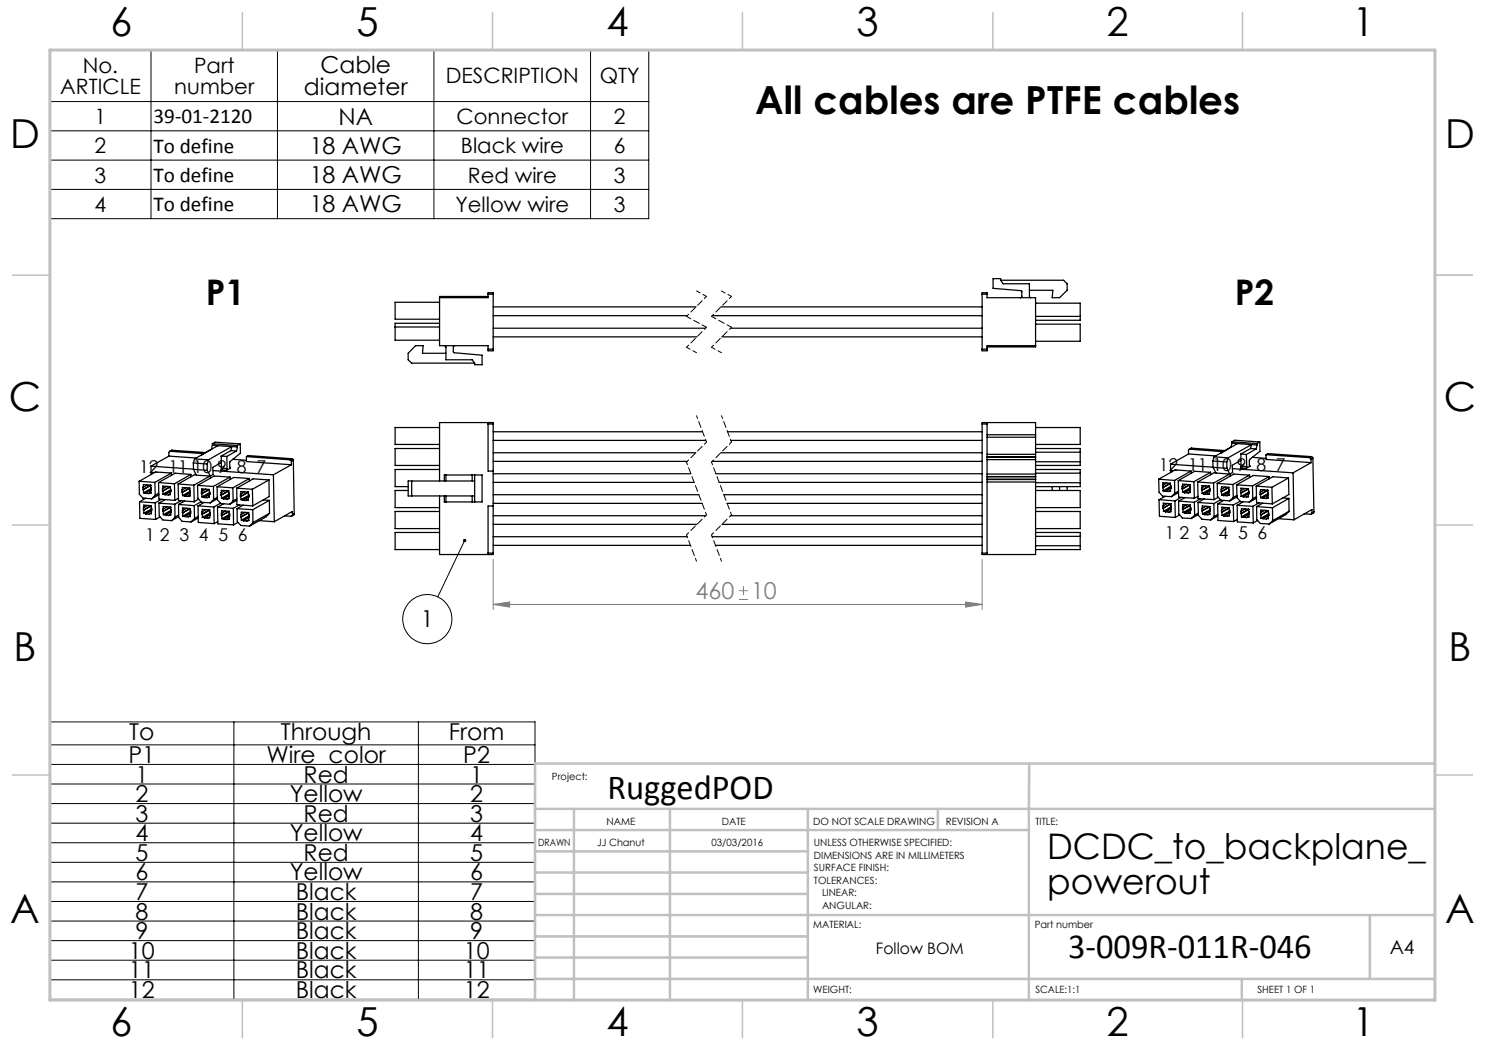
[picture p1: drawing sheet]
<svg xmlns="http://www.w3.org/2000/svg" width="297mm" height="210mm" viewBox="0 0 297 210" stroke-linecap="round" stroke-linejoin="round" font-family="sans-serif">
<path d="M98.6 111.9v10M147.8 119.9h1.8M147.8 118.1h1.8M148.7 117.3v1.7M196.4 111.9v10M98.6 120.9l3.3-.5v1zM98.6 120.9h97.8M193.1 120.4l3.3 .5-3.3 .5z" fill="none" stroke="#808080" stroke-width=".2"/>
<g fill="none" stroke="#000" stroke-width=".2">
<path d="M9.9 9.9h119.9v33.8h-119.9zM30.2 9.9v33.8M55.5 9.9v33.8M86.8 9.9v33.8M118.1 9.9v33.8M9.9 26.2h119.9M9.9 32h119.9M9.9 37.9h119.9M9.9 20.3h119.9M92.9 108.1l-5.3 11.3M9.9 144.4h97.1v55.5h-97.1zM9.9 149h97.1"/>
<path d="M9.9 152.9h97.1M9.9 156.8h97.1M46.8 144.4v55.5M83.7 144.4v55.5M9.9 160.7h97.1M9.9 164.6h97.1M9.9 168.5h97.1M9.9 172.5h97.1M9.9 176.4h97.1M9.9 180.3h97.1M9.9 184.2h97.1M9.9 188.1h97.1"/>
<path d="M9.9 192h97.1M9.9 196h97.1"/>
<circle cx="85.5" cy="123.8" r="4.9"/>
</g>
<path d="M139.3 58.2l2 1.1M144.3 58.2l2 1.1M137.3 69.5l2 1M142.3 69.5l2 1" fill="none" stroke="#000" stroke-width=".2" stroke-dasharray="1.3 .6" stroke-dashoffset=".4"/>
<g fill="none" stroke="#000" stroke-width=".2" stroke-dasharray="1.3 .6" stroke-dashoffset=".7">
<path d="M141.3 59.3l-4 4M146.3 59.3l-4 4M141.3 65.5l-4 4M146.3 65.5l-4 4M137.3 92.4l4 10.6M139.3 83.1l2 5.3M141.3 88.4l-4 4M142.3 92.4l4 10.6M144.3 83.1l2 5.3M146.3 88.4l-4 4M137.3 107l2 5.2M141.3 103l-4 4"/>
<path d="M142.3 107l2 5.2M146.3 103l-4 4"/>
</g>
<path d="M137.3 63.3l4 2.2M142.3 63.3l4 2.2" fill="none" stroke="#000" stroke-width=".2" stroke-dasharray="1.3 .6" stroke-dashoffset=".3"/>
<path d="M287 55h7.5M287 144.8v55.2h-187.2" fill="none" stroke="#c0c0c0" stroke-width=".2"/>
<g fill="none" stroke="#c0c0c0" stroke-width=".5">
<path d="M205.8 152.7v47.3M287 152.7h-180v47.3M107 161.8h180M107 178.8h54.6M107 174.5h54.6M107 170.3h54.6M107 166h98.8M114.8 161.8v38.2M134 161.8v38.2M161.6 161.8v38.2M187.6 161.8v4.2M107 195.8h180"/>
<path d="M107 191.5h54.6M107 187.3h54.6M107 183h180M248.4 195.8v4.2M274 183v12.8"/>
</g>
<g fill="none" stroke="#c0c0c0" stroke-width=".3">
<path d="M48.5 2.5v7.5M98.5 2.5v7.5M148.5 2.5v7.5M198.6 2.5v7.5M248.5 2.5v7.5M2.5 55h7.5M287 55h7.5M2.5 105h7.5M287 105h7.5M2.5 155h7.5M287 155h7.5M48.5 200v7.5"/>
<path d="M98.5 200v7.5M148.5 200v7.5M198.6 200v7.5M248.5 200v7.5"/>
</g>
<path d="M10 10h277v190h-277z" fill="none" stroke="#c0c0c0" stroke-width=".6"/>
<path d="M92.7 107.9l.4-.1-.2 .3 .2-.3a.34 .34 0 0 1 .1 .5 .34 .34 0 0 1-.5 .1 .34 .34 0 0 1 0-.5z" fill="#000"/>
<path d="M98.6 120.9l3.3-.5v1zM193.1 120.4l3.3 .5-3.3 .5z" fill="#808080"/>
<g fill="none" stroke="#000" stroke-width=".25">
<path d="M87.9 59.5v9.6h9.7v.7M97.6 58.8v-.2h1v.2M97.6 59.3h-9.7v.2M97.6 58.8v.7h-9.7M97.6 58.8h1M98.6 58.8v11M196.4 58.8v-.2h1v.2M196.4 58.8v11M196.4 58.8h1M197.4 58.8v.7h9.7v9.6M200.1 56l.5 .8h5.3v2.5l.3 .2M200.1 56v-.3h-1.5v2l5.6 .4 .2 .1v1.2l-.3 .1"/>
<path d="M200.1 56h12.6l.7 .8v1.3l-1.5 1.4h-1.5l.2-1.4h-4.7M79 65.4h8.9M87.9 60.5h-8.9v3.3h8.9M87.9 64.7h-8.9v3.3h8.9M88.9 69.1l.3 .3v2.6h5.2l.5 .6M89.2 70.7h-4.7l.1-1.6h-1.5l-1.5 1.6v1.3l.7 .6h12.6M91 69.1l-.3 .3v1l.1 .1 5.6 .5v1.9h-1.5v-.3M97.6 69.8v.4h1v-.4M97.6 69.8h1M98.6 61.4h40.6M98.6 63.1h38.8M98.6 65.6h42.5"/>
<path d="M98.6 67.4h40.8M142.5 63.1h53.9M144.2 61.4h52.2M144.4 67.4h52M146.1 65.6h50.3M196.4 69.8v.4h1v-.4M196.4 69.8h1M207.1 69.1v.3h-9.7M207.1 69.1h-9.7v.7M207.1 60.6h8.9v3.5h-8.9M207.1 64.8h8.9v3.5h-8.9M207.1 63.3h8.9"/>
<path d="M27.8 96.3l3.2 .2M27.8 96.3l.1 2.5 .7 .8 1.7 .2M28.6 97.9h.1M28.7 97.4h-.1v.5M28.7 97.9v.7M28.7 98.6h.3M29 98.6l.1 .1M29.1 99.7l-1.2 .7M29.5 97l-.8 .4M29.9 98.6l-.1 .1h-.7M30.1 97l-1.5 .9M30.2 97l-1.5-.1v.5"/>
<path d="M30.2 98v.7l-.3-.1M30.2 97v.5h.1v.5h-.1M30.2 98.1l-1.1 .6M30.2 97.1l-1.5 .8M30.2 93.2v1.7M30.2 93.2l8.5 .6M30.2 98.5l-.3 .1M30.3 98h-.1M30.3 97.9l-1.3 .7M30.3 97.7l-1.6 .9M31 96.5v2.6M31 99.1l-.7 .7"/>
<path d="M31.7 96.5l.1 3.3 3.2 .3M31.7 96.5l3.2 .3M31.7 98.6l-.7 .5M31.8 98.9l-1.5 .9M32.3 99.9l-1.3 .7M32.5 98.2h.1M32.6 97.7h-.1v.5M32.6 98.2v.6M32.6 98.8h.3M32.9 98.8l.1 .1M33 99.9l-1.2 .7M33.3 97.3l-.7 .4"/>
<path d="M33.8 98.9l-.1 .1-.7-.1M33.8 91.2l-3.6 2M33.8 91.2l5.4 .4M34 90.3l-.2 .2v.7M34 97.3l-1.4-.1v.5M34 97.3l.2 1h-.1M34 97.3l-1.5 .9M34 90.3l6.7 .4M34.1 98.3v.6h-.3M34.1 98.7l-.3 .2M34.1 98.3l-1.1 .6M34.1 97.4l-1.5 .8"/>
<path d="M34.1 98l-1.5 .8M34.2 98.2l-.1 .1M34.2 98.1l-1.3 .7M34.3 94.6l-3.2-.2-3.3 1.9M34.3 94.6v.5M34.3 94.6l-3.3 1.9M34.4 90.1l-.5 .2M34.4 90.1l-.4 .2M34.4 90.1l6.7 .4M34.9 96.8l.1 3.3M35.6 96.8l.1 3.3 3.1 .3M35.6 96.8l3.2 .2"/>
<path d="M35.7 99.7l-.7 .4M36.4 98.5h.1M36.5 98v-.5l1.5 .1v1M36.5 98l-.1 .5M36.5 98.5v.6M36.5 99.1h.3M36.8 99.1l.1 .1M37.3 97.5l-.8 .5M37.7 99.2l-.1 .1-.7-.1M37.9 97.6l-1.5 .9M38 97.6l-1.5 .9M38 98.6v.6h-.3"/>
<path d="M38 99l-.3 .2M38 98.6l-1.1 .6M38.1 98.5l-.1 .1M38.1 98.4l-1.3 .7M38.1 98.2l-1.6 .9M38.2 94.9l-3.3 1.9M38.2 94.9v.4M38.2 94.9l-3.2-.3-3.3 1.9M38.7 92.6l2.8 .2M38.7 92.6v1.3M38.7 93.9l2.8 .2M38.7 93.9l.6 1.1 2.8 .2"/>
<path d="M38.8 97v3.4M38.9 91.8l-.2 .8M38.9 91.8l2.8 .2M39.2 95l-.3-.1-3.3 1.9M39.5 97.1l.1 2.6 .7 .8 1.8 .1M39.5 97.1l3.2 .2M39.7 99.8l-.9 .6M40.3 98.7h.1M40.4 90.9v.1M40.4 90.9h.1M40.4 98.3l-.1-.1v.5M40.4 98.7v.7"/>
<path d="M40.4 99.4h.3M40.7 99.4l.1 .1M41.1 97.8l-.7 .5M41.5 94.1l.6 1.1M41.5 92.8v1.3M41.6 99.5h-.8M41.7 92l-.2 .8M41.8 97.9l-1.5 .8M41.9 98.8v.7h-.3M41.9 97.9l.1 1-.1-.1M41.9 97.9l-1.5-.1v.5M41.9 99.3l-.3 .2"/>
<path d="M41.9 98.9l-1.1 .6M41.9 97.9l-1.5 .8M42 98.8h-.1M42 98.7l-1.3 .7M42 98.5l-1.6 .9M42 95.2l-3.2 1.8M42.1 95.2v.4M42.3 89.8h.1M42.3 89.8l-1.9 1.1M42.5 88.8l5 .3M42.5 89l1.1 .1M42.5 88.8v.2"/>
<path d="M42.5 88.8l.5-.4 5 .4M42.5 89l-.2 .8M42.6 94.1l12.1 .9M42.7 97.3v2.6M42.7 99.9l-.6 .7M43.4 97.4l3.2 .2M43.4 97.4l.1 2.5 .7 .8 1.7 .2M43.5 99.5l-.8 .4M43.5 99.8l-1.4 .8M43.6 89.1l-4.7 2.7M43.6 89.1l3.9 .3M44.2 99h.1"/>
<path d="M44.2 91.2l.1 1.3M44.2 91.2l1.2 .1M44.3 93.7l-.1 .3 1.1 .1M44.3 98.5v-.4l1.5 .1v1.6h-.3M44.3 98.5l-.1 .5M44.3 99v.7M44.3 92.5v1.2M44.3 92.5l-1.8 1 .1 1.4-.5 .3M44.3 93.7h1.1M44.3 99.7h.3M44.6 99.7l.1 .1M45 98.1l-.7 .4"/>
<path d="M45.4 91.3v2.4M45.4 93.7l-.1 .4M45.5 99.8h-.8M45.7 98.1l-1.5 .9M45.8 98.2l-1.5 .8M45.8 99.6l-.3 .2M45.8 99.2l-1.1 .6M45.9 99l-1.3 .7M45.9 98.8l-1.6 .9M46 95.4l-3.3 1.9M46 95.4v.5M46 95.4l-3.2-.2-3.3 1.9"/>
<path d="M46 93.7h.1M46.1 93.7l-.8 .4M46.2 90.1l.2-.8-4.7 2.7M46.2 90.1l-2 1.1M46.2 90.1l1.1 .1M46.6 97.6v2.6M46.6 91.9l2.7 .2M47.3 90.2l-1.9 1.1M47.3 97.6l.1 3.4 3.2 .2M47.3 97.6l3.2 .3M47.4 99.8l-.8 .4M47.5 89.4l-.2 .8"/>
<path d="M47.5 89.1v.3M48 88.8l.1 1.9-2.1 1.6 .1 1.4M48 88.8l-.5 .3M48.1 99.3h.1M48.2 98.8h-.1v.5M48.2 99.3v.6M48.2 99.9l.3 .1M48.5 100l.1 .1M48.9 98.4l-.7 .4M49.3 91.3v1l9 .6M49.3 91.3l8.7 .7M49.3 91.3l.3-.2 8.8 .6"/>
<path d="M49.6 98.4l-1.5 .9M49.7 98.4l-1.5-.1v.5M49.7 99.4v.6h-.3M49.7 98.4v.5h.1v.5h-.1M49.7 99.9l-.3 .1M49.7 99.4l-1.1 .7M49.7 98.5l-1.5 .8M49.8 99.4h-.1M49.8 99.2l-1.3 .8M49.8 99.1l-1.6 .8M49.9 95.7l-3.2-.2-3.3 1.9M49.9 95.7l-3.3 1.9"/>
<path d="M49.9 95.7v.5M50.5 97.9l.1 3.3M53.8 96l-3.2-.2-3.3 1.8M53.8 96l-3.3 1.9M53.8 96v3.3l-3.2 1.9M54.7 95l.2 9.3M58 92l.3 .2M58.3 92.9l-3.6 2.1M58.3 92.2v.7M58.4 91.7l.3 .3M58.4 91.7l-.4 .3M58.7 92l-.4 .2"/>
<path d="M58.7 92l.1 10.8M81.6 98.1h-2.6v3.4h8.9M82.3 96.2v3M87.9 99.2v11.7h10.7v-.3M87.9 93.9h-8.9v3.4h2.6M87.9 89.7h-8.9v3.4h8.9M87.9 85.5h-8.9v3.4h8.9M88.9 99.2v1.2h.3M89.2 95h-.3v1.2M89.2 95h7.2v5.4h-7.2M89.2 95v1.2M89.2 99.2v1.2"/>
<path d="M94.4 95v1.2M94.4 99.2v1.2M94.9 95v5.4M94.9 96.2h-13.3v3h13.3M97.6 84.5v.3M97.6 84.8h1M97.6 84.8v9.4h1M98.6 84.8v-.3h-10.7v11.7M98.6 98.9h41.1M98.6 94.7h39.5M98.6 96.5h40.2M98.6 90.5h40.6"/>
<path d="M98.6 92.3h38.8M98.6 86.4h41.9M98.6 88.1h42.5M98.6 84.8v25.8M142.4 92.3h54M143.2 94.7h53.2M143.8 96.5h52.6M144.2 90.5h52.2M144.7 98.9h51.7M145.5 86.4h50.9M146.2 88.1h50.2M196.4 84.8v-.3h10.7v2.5"/>
<path d="M196.4 84.8h1M196.4 84.8v25.8M197.4 84.5v.3M197.4 84.8v25.8M197.4 95.9h9.7M197.4 96.4h9.7M197.4 95.3h9.7M197.4 95.8h9.7M197.4 94.8h9.7M197.4 91.4h9.7M197.4 91.9h9.7M197.4 90.9h9.7"/>
<path d="M197.4 87h9.7M197.4 87.4h9.7M207.1 96.4v14.5h-10.7v-.3M207.1 95.9v.5M207.1 95.3v.5M207.1 94.8v.5M207.1 91.4v.5M207.1 90.9v.5M207.1 87v.4M207.1 87.4v3.5M207.1 91.4h.1M207.1 91.9v2.9"/>
<path d="M207.1 95.3h.1M207.1 95.8v.1M207.1 85.5h8.9v3.4h-8.9M207.1 89.7h8.9v3.4h-8.9M207.1 93.9h8.9v3.4h-8.9M207.1 98.1h8.9v3.4h-8.9M207.1 96.5h8.9M207.1 94.6h8.9M207.1 92.3h8.9M207.1 90.4h8.9M210.4 97.3v.8M211.9 97.3v.8"/>
<path d="M213.4 97.3v.8M231.7 95.8l.1 2.7 .7 .7 1.8 .1M231.7 95.8l3.2 .3M231.8 99.9l.1 3.3 3.2 .3M231.8 99.9l3.2 .3M232.5 97.5h.1M232.6 98.2h.3M232.6 97h-.1v.5M232.6 97.5v.7M232.9 98.2l.1 .1M233 99.3l-1.2 .6M233.4 96.6l-.8 .4"/>
<path d="M233.8 98.2l-.8 .1M234.1 96.7l-1.5-.2v.5M234.1 96.7l.1 .9h-.1M234.1 96.7l-1.6 .8M234.1 96.7l-1.5 .8M234.1 92.8v1.7M234.1 92.8l8.5 .6M234.1 97.6v.7l-.3-.1M234.1 98.1l-.3 .1M234.1 97.7l-1.1 .6M234.2 97.5l-1.3 .7M234.2 97.3l-1.6 .9"/>
<path d="M234.2 97.6h-.1M234.9 96.1l.1 2.6M235 98.7l-.7 .6M235.7 96.1l3.1 .2M235.7 96.1v3.3l3.2 .3M235.7 98.2l-.7 .5M235.7 98.5l-1.4 .8M236.2 99.5l-1.2 .7M236.4 97.8h.1M236.5 97.3h-.1v.5M236.5 97.8v.6M236.5 98.4l.3 .1"/>
<path d="M236.8 98.5l.1 .1M237 99.5l-1.3 .7M237.3 96.9l-.8 .4M237.7 98.5l-.8 .1M237.7 90.8l5.5 .4M237.7 90.8l-3.6 2M237.9 96.9l-1.5 .9M238 89.8l-.3 .2v.8M238 97.9v.6h-.3M238 96.9l.1 1h-.1M238 96.9l-1.5-.1v.5M238 98l-1.1 .6"/>
<path d="M238 97l-1.5 .8M238 89.8l6.7 .5M238 98.3l-.3 .2M238.1 97.9h-.1M238.1 97.7l-1.3 .8M238.1 97.5l-1.6 .9M238.2 94.2v.5M238.2 94.2l-3.1-.2-3.4 1.8M238.2 94.2l-3.3 1.9M238.3 89.6l-.5 .3M238.3 89.6l-.3 .2M238.3 89.6l6.7 .5"/>
<path d="M238.8 96.3l.1 3.4M239.5 96.4l3.2 .2M239.5 96.4l.1 3.3 3.2 .2M239.6 99.3l-.7 .4M240.1 99.8l-1.2 .7M240.3 98.1h.1M240.4 97.6v-.5l1.5 .1 .1 1h-.1v.6h-.3M240.4 97.6h-.1v.5M240.4 98.1v.6M240.4 98.7h.3M240.7 98.7l.1 .1M240.8 99.8l-1.2 .7"/>
<path d="M241.2 97.1l-.8 .5M241.6 98.8h-.8M241.9 97.2l-1.6 .9M241.9 98.6l-.3 .2M241.9 98.2l-1.1 .6M241.9 97.3l-1.5 .8M242 97.8l-1.6 .9M242 98l-1.3 .7M242.1 94.5l-3.3 1.8M242.1 94.5v.5M242.1 94.5l-3.2-.2-3.2 1.8M242.6 92.2l2.8 .2"/>
<path d="M242.6 92.2v1.3M242.6 93.5l2.8 .2M242.6 93.5l.6 1.1 2.8 .2M242.7 96.6l.1 3.3M242.8 91.4l-.2 .8M242.8 91.4l2.8 .2M243.2 94.5h-.3l-3.4 1.9M243.5 96.7v2.6l.7 .7 1.8 .2M243.5 96.7l3.1 .2M243.7 99.4l-.9 .5M244.1 100l-1.3 .7M244.2 98.3h.1"/>
<path d="M244.3 90.5h.1M244.3 97.9v-.5l1.5 .1v1M244.3 97.9l-.1 .4M244.3 98.3v.7M244.3 99h.3M244.6 99l.1 .1M245.1 97.4l-.8 .5M245.4 92.4v1.3M245.4 93.7l.6 1.1M245.5 99.1h-.8M245.6 91.6l-.2 .8M245.7 97.5l-1.5 .8"/>
<path d="M245.8 97.5l-1.5 .8M245.8 98.5v.6h-.3M245.8 98.9l-.3 .2M245.8 98.5l-1.1 .6M245.9 98.4l-.1 .1M245.9 98.3l-1.3 .7M245.9 98.1l-1.6 .9M245.9 94.8l-3.2 1.8M246 94.8v.4M246.2 89.4h.1M246.2 89.4l-1.9 1.1M246.4 88.4l5 .3"/>
<path d="M246.4 88.6l1.1 .1M246.4 88.4v.2M246.4 88.4l.5-.4 5.1 .4M246.4 88.6l-.2 .8M246.5 93.7l12.1 .9M246.6 96.9l.1 2.6M246.7 99.5l-.7 .7M247.3 97l.1 2.5 .7 .8 1.8 .1M247.3 97l3.2 .2M247.4 99.1l-.7 .4M247.4 99.4l-1.4 .8M247.5 88.7l-4.7 2.7"/>
<path d="M247.5 88.7l2.8 .2M248.1 98.6h.1M248.2 90.8v1.3M248.2 92.1l-1.7 1v1.4l-.5 .3M248.2 90.8l1.1 .1M248.2 92.1v1.2M248.2 93.3l-.1 .3 1.1 .1M248.2 98.1v-.5l1.5 .1 .1 1h-.1M248.2 98.1h-.1v.5M248.2 98.6v.7M248.2 99.3h.3M248.2 93.3h1.1"/>
<path d="M248.5 99.3l.1 .1M249 97.7l-.8 .4M249.3 90.9v2.4M249.3 93.3l-.1 .4M249.4 99.3l-.1 .1h-.7M249.7 97.7l-1.6 .9M249.7 98.7v.7l-.3-.1M249.7 99.2l-.3 .1M249.7 98.8l-1.1 .6M249.7 97.8l-1.5 .8M249.8 98.7h-.1M249.8 98.6l-1.3 .7"/>
<path d="M249.8 98.4l-1.6 .9M249.9 95l-3.1-.2-3.3 1.9M249.9 95l-3.3 1.9M249.9 95v.5M249.9 93.2h.1M250 93.2l-.8 .5M250.1 89.7l-1.9 1.1M250.1 89.7l1.1 .1M250.3 88.9l-4.7 2.7M250.3 88.9l-.2 .8M250.3 88.9l1.1 .1M250.5 91.5l2.7 .2"/>
<path d="M250.5 97.2v2.6M250.5 99.8l-.6 .6M251.2 97.2l.1 3.3 3.2 .3M251.2 97.2l3.2 .3M251.2 89.8l-1.9 1.1M251.3 99.3l-.8 .5M251.3 99.7l-1.4 .7M251.4 89l-.2 .8M251.4 88.7v.3M252 88.4v1.9l-2.1 1.6v1.2l.1 .1M252 88.4l-.6 .3M252 98.9h.1"/>
<path d="M252.1 98.4l-.1 .5M252.1 98.9v.6M252.1 99.5h.3M252.4 99.5l.1 .2M252.9 98l-.8 .4M253.2 90.9v1l9 .6M253.2 90.9l8.7 .6M253.2 90.9l.4-.2 8.7 .6M253.3 99.6l-.1 .1h-.7M253.5 98l-1.5 .9M253.6 98v1M253.6 98l-1.5-.1v.5"/>
<path d="M253.6 98.1l-1.5 .8M253.6 99v.7l-.3-.1M253.6 99.4l-.3 .2M253.6 99.1l-1.1 .6M253.7 98.9l-.1 .1M253.7 98.8l-1.3 .7M253.7 98.7l-1.6 .8M253.8 95.3l-3.3 1.9M253.8 95.3v.5M253.8 95.3l-3.2-.2-3.3 1.9M254.4 97.5l.1 3.3M256.5 99.6l1.3 .1"/>
<path d="M257.7 95.6l-3.1-.3-3.4 1.9M257.7 95.6l-3.3 1.9M257.7 95.6l.1 3.3-3.3 1.9M257.8 99.7l-3.3 1.9M257.8 99.7v2.6M258.6 94.6l.2 9.4M261.9 91.5l.3 .4M262.2 92.5l-3.6 2.1M262.2 91.9v.6M262.3 91.3l.3 .3M262.3 91.3l-.4 .2M262.6 91.6l-.4 .3"/>
<path d="M262.6 91.6l.2 10.8M27.9 100.4l3.1 .2M27.9 100.4l.1 3.3 3.1 .2M28.7 102h.1M28.8 101.5l-.1 .5M28.8 101.5v-.5l1.4 .1 .1 1.7-.3-.1M28.8 102v.6M28.8 102.6l.3 .1M29.1 102.7l.1 .1M29.5 101.1l-.7 .4M30 102.7l-.8 .1M30.2 101.1l-1.5 .9"/>
<path d="M30.2 101.2l-1.4 .8M30.3 102.6l-.3 .1M30.3 102.2l-1.1 .6M30.3 101.9l-1.2 .8M30.3 101.8l-1.5 .8M31 100.6l.1 3.3M31.8 100.6l3.2 .3M31.8 100.6l.1 2.6 .7 .8 1.7 .1M32 103.4l-.9 .5M32.6 102.3h.1M32.7 102.9h.3M32.7 101.8h-.1v.5"/>
<path d="M32.7 102.3v.6M32.7 101.8l-.1-.5 1.5 .1 .2 1h-.2M33 102.9l.1 .1M33.4 101.4l-.7 .4M33.9 103l-.1 .1-.7-.1M34.1 101.4l-1.5 .9M34.1 102.4v.6h-.2M34.1 102.8l-.2 .2M34.1 102.4l-1 .6M34.1 101.5l-1.4 .8M34.3 102.3l-.2 .1M34.3 102.2l-1.3 .7"/>
<path d="M34.3 102.1l-1.6 .8M35 100.9v2.5M35 103.4l-.7 .7M35.7 100.9l3.1 .2M35.7 100.9v2.6l.7 .8 1.8 .1M35.7 103l-.7 .4M35.7 103.3l-1.4 .8M36.2 100.1l-1.2 .8M36.5 102.6h.1M36.5 102.1v-.5l1.5 .1 .1 1M36.5 102.1v.5M36.5 102.6l.1 .6"/>
<path d="M36.6 103.2h.3M36.9 103.2l.1 .1M36.9 100.2l-1.2 .7M37.3 101.7l-.8 .4M37.7 103.3v.1l-.7-.1M38 101.7l-1.5 .9M38.1 102.7v.6h-.4M38.1 103.1l-.4 .2M38.1 102.7l-1.1 .6M38.1 102.6v.1M38.1 102.5l-1.2 .7M38.1 102.3l-1.5 .9"/>
<path d="M38.8 101.1l.1 2.6M38.9 103.7l-.7 .7M39.6 101.2l.1 3.3 3.1 .2M39.6 101.2l3.2 .2M39.7 103.3l-.8 .4M39.7 103.6l-1.5 .8M40.2 100.4l-1.4 .7M40.4 102.8l.1 .1M40.5 103.5h.3M40.5 102.4h-.1v.4M40.5 102.9v.6M40.8 103.5l.1 .1"/>
<path d="M40.8 100.5l-1.2 .7M41.2 101.9l-.7 .5M41.7 103.6h-.8M41.9 102l-1.5 .8M41.9 102l-1.4-.1v.5M41.9 103v.6h-.2M41.9 102v.5h.2v.5h-.2M41.9 103.4l-.2 .2M41.9 103l-1 .6M41.9 102l-1.4 .9M42.1 102.9l-.2 .1M42.1 102.8l-1.3 .7"/>
<path d="M42.1 102.6l-1.6 .9M42.8 101.4v3.3M43.5 101.5l3.2 .2M43.5 101.5l.1 3.3 3.1 .2M43.6 104.3l-.8 .4M44.1 100.6l-1.3 .8M44.3 103.1h.1M44.3 102.6v-.4l1.5 .1 .1 .9M44.3 102.6v.5M44.4 103.1v.6M44.4 103.7l.3 .1M44.7 103.8l.1 .1"/>
<path d="M44.7 100.7l-1.2 .8M45.1 102.2l-.8 .4M45.5 103.8l-.7 .1M45.8 102.3l-1.5 .8M45.8 102.3l-1.4 .8M45.9 103.2v.6h-.4M45.9 103.7l-.4 .1M45.9 103.3l-1.1 .6M45.9 103.2h.1M45.9 103.1l-1.2 .7M45.9 102.9l-1.5 .8M46.6 100.2l-.7 .7"/>
<path d="M46.7 101.7v3.3M47.4 100l-1.5 .9M47.4 101.7l3.2 .2M47.4 101.7v2.6l.8 .8 1.7 .1M47.6 104.5l-.9 .5M47.9 101l-1.2 .7M48.2 103.4h.1M48.3 102.9h-.1v.5M48.3 102.9v-.5l1.4 .1v.5h.1v.5h-.1M48.3 103.4v.6M48.3 104l.3 .1M48.6 104.1l.1 .1"/>
<path d="M48.6 101l-1.2 .7M49 102.5l-.7 .4M49.4 100l-.8 .1M49.5 104.1l-.8 .1M49.7 102.5l-1.5 .9M49.7 103.5l.1 .6h-.3M49.7 104l-.2 .1M49.7 103.5l-1 .7M49.7 102.6l-1.4 .8M49.8 103.5h-.1M49.8 103.3l-1.2 .8M49.8 103.1l-1.5 .9"/>
<path d="M50.6 101.9v2.6M50.6 104.5l-.7 .7M51.9 104.1l3 .2M52.6 100l1.3 .1M53.9 100.1l-3.3 1.8M53.9 100.1v2.5M53.9 102.6l-3.3 1.9M53.9 102.6l-.7 .8-3.3 1.8M58.5 103l-.2 .2h-1.4M58.5 103v-.7l-3.6 2M58.8 102.8l-.5 .4M58.8 102.8l-.3 .2"/>
<path d="M87.9 106.5h-8.9v3.4h8.9M87.9 102.3h-8.9v3.4h8.9M97.6 110.6v.3M97.6 110.6h1M98.6 103.1h42.5M98.6 104.9h40.8M98.6 100.7h41.8M98.6 107.3h38.8M98.6 109.1h39.5M98.6 101.2h-1v9.4M142.4 107.3h54M143.1 109.1h53.3"/>
<path d="M144.4 104.9h52M145.4 100.7h51M146.1 103.1h50.3M196.4 110.6h1M197.4 110.6v.3M207.1 102.3h8.9v3.4h-8.9M207.1 106.5h8.9v3.4h-8.9M207.1 109.1h8.9M207.1 107.3h8.9M232.6 101.6h.1M232.7 102.3h.3M232.7 101.1h-.1v.5"/>
<path d="M232.7 101.6v.7M233 102.3l.1 .1M233.4 100.7l-.7 .4M233.9 102.3l-.1 .1h-.7M234.1 100.7l-1.5 .9M234.2 101.7v.7l-.3-.1M234.2 100.7l.1 1h-.1M234.2 100.7l-1.5-.1v.5M234.2 102.2l-.3 .1M234.2 101.8l-1.1 .6M234.2 100.8l-1.5 .8M234.2 101.4l-1.5 .9"/>
<path d="M234.3 101.7h-.1M234.3 101.6l-1.3 .7M235 100.2l.1 3.3M235.7 100.2l.1 2.6 .7 .8 1.7 .1M235.7 100.2l3.2 .3M235.9 103l-.8 .5M236.5 101.9h.1M236.6 101.4l-.1 .5M236.6 101.9v.6M236.6 102.5h.3M236.9 102.5l.1 .1M237.3 101l-.7 .4"/>
<path d="M237.8 102.6h-.8M238 101l-1.5 .9M238.1 101v1M238.1 101l-1.5-.1v.5M238.1 101.1l-1.5 .8M238.1 102v.6h-.3M238.1 102.4l-.3 .2M238.1 102.1l-1.1 .5M238.2 101.9l-.1 .1M238.2 101.8l-1.3 .7M238.2 101.6l-1.6 .9M238.9 100.5v2.5"/>
<path d="M238.9 103l-.7 .7M239.6 100.5l3.2 .2M239.6 100.5l.1 2.6 .7 .7 1.7 .2M239.7 102.6l-.8 .4M239.7 102.9l-1.5 .8M240.4 102.2h.1M240.5 101.7h-.1v.5M240.5 102.2v.6M240.5 102.8h.3M240.8 102.8l.1 .1M241.2 101.2l-.7 .5M241.7 102.9h-.8"/>
<path d="M241.9 101.3l-1.5 .9M242 101.3l.1 1h-.1v.6h-.3M242 101.3l-1.5-.1v.5M242 102.7l-.3 .2M242 102.3l-1.1 .6M242 101.3l-1.5 .9M242.1 102.1l-1.3 .7M242.1 101.9l-1.6 .9M242.8 100.7v2.6M242.8 103.3l-.7 .7M243.5 100.8l.1 3.3 3.1 .2M243.5 100.8l3.2 .2"/>
<path d="M243.6 102.9l-.8 .4M243.6 103.2l-1.5 .8M244.3 102.4h.1M244.4 101.9v-.4l1.5 .1v.9M244.4 101.9l-.1 .5M244.4 102.4v.7M244.4 103.1h.3M244.7 103.1l.1 .1M244.8 100.1l-1.3 .7M245.1 101.5l-.7 .4M245.6 103.1l-.8 .1M245.8 101.6l-1.5 .8"/>
<path d="M245.9 101.6l-1.5 .8M245.9 102.5v.7l-.3-.1M245.9 103l-.3 .1M245.9 102.6l-1.1 .6M246 102.5h-.1M246 102.4l-1.3 .7M246 102.2l-1.6 .9M246.7 101v3.3M247.4 101.1l.1 3.3 3.1 .2M247.4 101.1l3.2 .2M247.5 103.9l-.8 .4M248 100.3l-1.3 .7"/>
<path d="M248.2 102.7h.1M248.3 102.2h-.1v.5M248.3 102.7v.7M248.3 103.4h.3M248.6 103.4l.1 .1M248.6 100.4l-1.2 .7M249 101.8l-.7 .4M249.5 103.4l-.1 .1h-.7M249.7 101.8l-1.5 .9M249.8 101.8v.5h.1v.5h-.1M249.8 101.8l-1.5-.1v.5M249.8 102.8v.7l-.3-.1"/>
<path d="M249.8 103.3l-.3 .1M249.8 102.9l-1.1 .6M249.8 101.9l-1.5 .8M249.9 102.8h-.1M249.9 102.6l-1.3 .8M249.9 102.5l-1.6 .9M250.6 101.3v3.3M251.3 101.3l3.2 .3M251.3 101.3l.1 2.6 .7 .8 1.7 .1M251.5 104.1l-.9 .5M251.8 100.6l-1.2 .7M252.1 103h.1"/>
<path d="M252.2 102.5v-.5l1.4 .1 .1 1M252.2 102.5l-.1 .5M252.2 103v.6M252.2 103.6h.3M252.5 103.6l.1 .1M252.6 100.6l-1.3 .7M252.9 102.1l-.7 .4M253.4 103.7l-.1 .1-.7-.1M253.6 102.1l-1.5 .9M253.6 102.2l-1.4 .8M253.7 103.1v.6h-.3M253.7 103.5l-.3 .2"/>
<path d="M253.7 103.1l-1.1 .6M253.8 103l-.1 .1M253.8 102.9l-1.3 .7M253.8 102.8l-1.6 .8M254.5 101.6v2.5M254.5 104.1l-.7 .7M255.8 103.7l3 .3M257.8 102.3l-3.3 1.8M257.8 102.3l-.7 .6-3.3 1.9M262.4 102.6l-.2 .3-1.4-.1M262.4 102.6v-.7l-3.6 2.1M262.8 102.4l-.5 .4"/>
<path d="M262.8 102.4l-.4 .2"/>
</g>
<g font-size="8">
<text x="22.1" y="7.1">6</text>
<text x="71.3" y="7.2">5</text>
<text x="121.3" y="7.2">4</text>
<text x="171.3" y="7.2">3</text>
<text x="221.3" y="7.2">2</text>
<text x="270.5" y="7.2">1</text>
<text x="2" y="29.7">D</text>
<text x="289" y="29.7">D</text>
<text x="1.8" y="82.1">C</text>
<text x="288.8" y="82.1">C</text>
<text x="2.7" y="132.1">B</text>
<text x="289.7" y="132.1">B</text>
<text x="2" y="184.7">A</text>
<text x="289" y="184.7">A</text>
<text x="22.1" y="207.1">6</text>
<text x="71.3" y="207.2">5</text>
<text x="121.3" y="207.2">4</text>
<text x="171.3" y="207.2">3</text>
<text x="221.3" y="207.2">2</text>
<text x="270.5" y="207.2">1</text>
</g>
<text font-size="7.8" x="151.1" y="22.8">All cables are PTFE cables</text>
<g font-size="7.1">
<text x="41.2" y="61.1">P1</text>
<text x="247" y="61.1">P2</text>
<text x="121.5" y="159.8">RuggedPOD</text>
<text x="209.4" y="171.7">DCDC_to_backplane_</text>
<text x="209.4" y="178.8">powerout</text>
<text x="213.6" y="191.6">3-009R-011R-046</text>
</g>
<g font-size="4.7">
<text x="64.1" y="14.5">Cable</text>
<text x="60.8" y="19">diameter</text>
<text x="67.7" y="24.9">NA</text>
<text x="61.9" y="30.8">18 AWG</text>
<text x="61.9" y="36.6">18 AWG</text>
<text x="61.9" y="42.5">18 AWG</text>
<text x="84.2" y="125.5">1</text>
<text x="25.8" y="147.9">To</text>
<text x="56.2" y="147.9">Through</text>
<text x="89.8" y="147.9">From</text>
<text x="25.7" y="152.6">P1</text>
<text x="53.3" y="152.6">Wire color</text>
<text x="92.7" y="152.6">P2</text>
<text x="27.1" y="156.5">1</text>
<text x="27.1" y="160.4">2</text>
<text x="57.9" y="160.4">Yellow</text>
<text x="60.7" y="156.5">Red</text>
<text x="94" y="156.5">1</text>
<text x="94" y="160.4">2</text>
<text x="27.1" y="164.3">3</text>
<text x="60.7" y="164.3">Red</text>
<text x="94" y="164.3">3</text>
<text x="27.1" y="168.3">4</text>
<text x="27.1" y="172.2">5</text>
<text x="57.9" y="168.3">Yellow</text>
<text x="60.7" y="172.2">Red</text>
<text x="94" y="168.3">4</text>
<text x="94" y="172.2">5</text>
<text x="27.1" y="176.1">6</text>
<text x="27.1" y="180">7</text>
<text x="57.9" y="176.1">Yellow</text>
<text x="59.2" y="180">Black</text>
<text x="94" y="176.1">6</text>
<text x="94" y="180">7</text>
<text x="27.1" y="183.9">8</text>
<text x="59.2" y="183.9">Black</text>
<text x="94" y="183.9">8</text>
<text x="25.8" y="191.7">10</text>
<text x="27.1" y="187.8">9</text>
<text x="59.2" y="191.7">Black</text>
<text x="59.2" y="187.8">Black</text>
<text x="92.8" y="191.7">10</text>
<text x="94" y="187.8">9</text>
<text x="25.8" y="195.7">11</text>
<text x="59.2" y="195.7">Black</text>
<text x="92.8" y="195.7">11</text>
<text x="25.8" y="199.6">12</text>
<text x="59.2" y="199.6">Black</text>
<text x="92.8" y="199.6">12</text>
</g>
<g font-size="4.7" fill="#808080">
<text x="139.1" y="119.8">460</text>
<text x="150.2" y="119.8">10</text>
</g>
<g font-size="4.2">
<text x="16.6" y="14.6">No.</text>
<text x="38.8" y="14.6">Part</text>
<text x="89.2" y="16.7">DESCRIPTION</text>
<text x="119.9" y="16.7">QTY</text>
<text x="12" y="18.8">ARTICLE</text>
<text x="34.8" y="18.8">number</text>
<text x="18.9" y="24.8">1</text>
<text x="30.7" y="24.7">39-01-2120</text>
<text x="91.3" y="24.8">Connector</text>
<text x="122.8" y="24.8">2</text>
<text x="18.9" y="30.7">2</text>
<text x="30.7" y="30.5">To define</text>
<text x="92.2" y="30.7">Black wire</text>
<text x="122.8" y="30.7">6</text>
<text x="18.9" y="36.5">3</text>
<text x="30.7" y="36.4">To define</text>
<text x="93.6" y="36.5">Red wire</text>
<text x="122.8" y="36.5">3</text>
<text x="18.9" y="42.4">4</text>
<text x="30.7" y="42.3">To define</text>
<text x="91.1" y="42.4">Yellow wire</text>
<text x="122.8" y="42.4">3</text>
</g>
<text font-size="3.9" x="277.9" y="190.9">A4</text>
<g font-size="3.5">
<text x="27.8" y="94.7">12 11 10 9 8 7</text>
<text x="231.8" y="94.3">12 11 10 9 8 7</text>
<text x="233" y="107.8">1 2 3 4 5 6</text>
<text x="29" y="108.2">1 2 3 4 5 6</text>
</g>
<text font-size="3.2" x="175.2" y="190.9">Follow BOM</text>
<g font-size="2">
<text x="110.4" y="156">Project:</text>
<text x="121.3" y="165">NAME</text>
<text x="144.4" y="165">DATE</text>
<text x="162.6" y="164.9">DO NOT SCALE DRAWING</text>
<text x="189.2" y="164.9">REVISION A</text>
<text x="207.1" y="164.9">TITLE:</text>
<text x="107.6" y="169.1">DRAWN</text>
<text x="119.4" y="169.1">JJ Chanut</text>
<text x="142.3" y="169.1">03/03/2016</text>
<text x="162.8" y="169.2">UNLESS OTHERWISE SPECIFIED:</text>
<text x="162.8" y="171.7">DIMENSIONS ARE IN MILLIMETERS</text>
<text x="162.8" y="174.2">SURFACE FINISH:</text>
<text x="162.8" y="176.7">TOLERANCES:</text>
<text x="164.4" y="179.2">LINEAR:</text>
<text x="162.6" y="185.5">MATERIAL:</text>
<text x="164.4" y="181.7">ANGULAR:</text>
<text x="207" y="185.5">Part number</text>
<text x="162.6" y="198.5">WEIGHT:</text>
<text x="207.1" y="198.6">SCALE:1:1</text>
<text x="251.5" y="198.6">SHEET 1 OF 1</text>
</g>
</svg>
